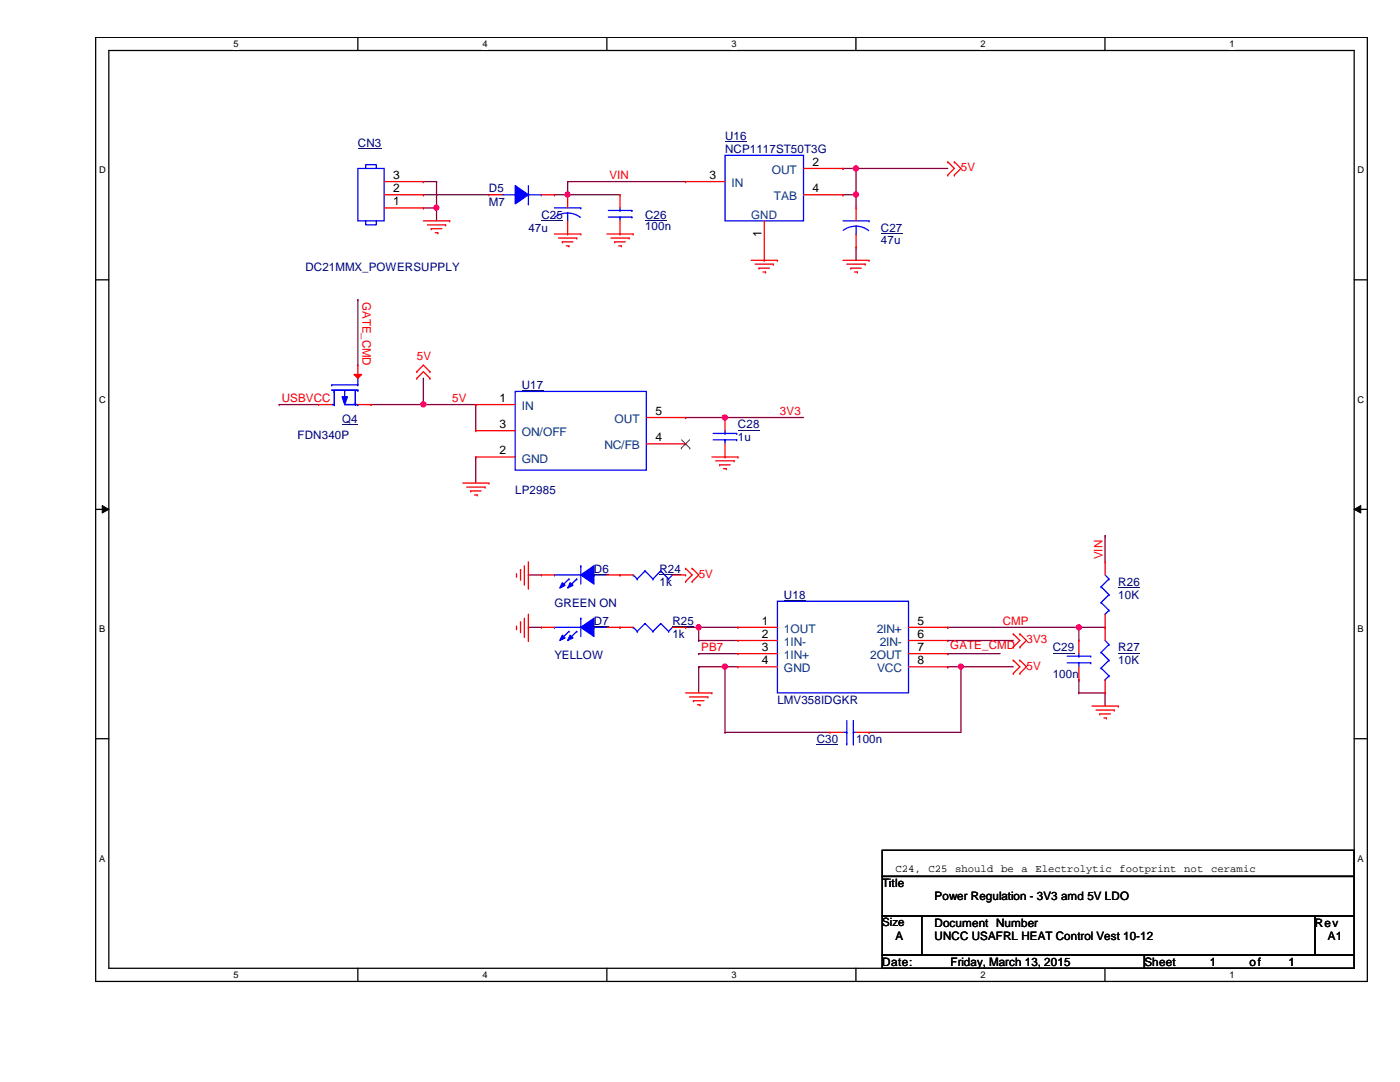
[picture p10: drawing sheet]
<svg xmlns="http://www.w3.org/2000/svg" width="279mm" height="216mm" viewBox="0 0 279 216" stroke-linecap="round" stroke-linejoin="round" font-family="sans-serif">
<path d="M19.1 7.5h253.8v188.3h-253.8zM21.7 10.1h248.6v183.1h-248.6z" fill="none" stroke="#000" stroke-width=".25"/>
<g fill="#fff">
<path d="M46.6 7.7h1v2.1h-1z"/>
<path d="M46.6 193.5h1v2.1h-1z"/>
</g>
<path d="M71.4 7.5v2.6M71.4 193.2v2.6" fill="none" stroke="#000" stroke-width=".25"/>
<g fill="#fff">
<path d="M96.3 7.7h1v2.1h-1z"/>
<path d="M96.3 193.5h1v2.1h-1z"/>
</g>
<path d="M121.1 7.5v2.6M121.1 193.2v2.6" fill="none" stroke="#000" stroke-width=".25"/>
<g fill="#fff">
<path d="M146 7.7h1v2.1h-1z"/>
<path d="M146 193.5h1v2.1h-1z"/>
</g>
<path d="M170.8 7.5v2.6M170.8 193.2v2.6" fill="none" stroke="#000" stroke-width=".25"/>
<g fill="#fff">
<path d="M195.7 7.7h1v2.1h-1z"/>
<path d="M195.7 193.5h1v2.1h-1z"/>
</g>
<path d="M220.5 7.5v2.6M220.5 193.2v2.6" fill="none" stroke="#000" stroke-width=".25"/>
<g fill="#fff">
<path d="M245.4 7.7h1v2.1h-1z"/>
<path d="M245.4 193.5h1v2.1h-1z"/>
<path d="M19.8 32.9h1.3v2.1h-1.3z"/>
<path d="M270.9 32.9h1.3v2.1h-1.3z"/>
<path d="M19.8 78.7h1.3v2.1h-1.3z"/>
<path d="M270.9 78.7h1.3v2.1h-1.3z"/>
</g>
<path d="M19.1 55.8h2.6M270.3 55.8h2.6" fill="none" stroke="#000" stroke-width=".25"/>
<g fill="#fff">
<path d="M19.8 124.5h1.2v2.1h-1.2z"/>
<path d="M270.9 124.5h1.3v2.1h-1.3z"/>
</g>
<path d="M19.1 101.6h2.6M270.3 101.6h2.6" fill="none" stroke="#000" stroke-width=".25"/>
<path d="M20.4 100.9l1.3 .7-1.3 .8zM270.3 101.6l1.3-.7v1.5z" fill="#000"/>
<path d="M20.4 100.9l1.3 .7-1.3 .8zM270.3 101.6l1.3-.7v1.5z" fill="none" stroke="#000" stroke-width=".2"/>
<g fill="#fff">
<path d="M19.8 170.3h1.2v2h-1.2z"/>
<path d="M270.9 170.3h1.3v2h-1.3z"/>
</g>
<path d="M19.1 147.4h2.6M270.3 147.4h2.6" fill="none" stroke="#000" stroke-width=".25"/>
<path d="M84.5 41.5h.1M84.5 41.5h2.6M87.1 41.5h.1M87.1 41.5v2.6" fill="none" stroke="#800040" stroke-width=".25"/>
<circle cx="87.1" cy="41.4" r=".5" fill="#f0f"/>
<circle cx="87.1" cy="41.4" r=".5" fill="none" stroke="#f0f" stroke-width=".25"/>
<path d="M84.5 36.2h.1M84.5 38.9h.1M84.5 36.2h2.6M84.5 38.9h13.1M87.1 36.2h.1M87.1 36.2v5.3M110.7 38.9h.1M110.7 38.9h13M113.3 38.9h.1" fill="none" stroke="#800040" stroke-width=".25"/>
<circle cx="113.2" cy="38.8" r=".5" fill="#f0f"/>
<circle cx="113.2" cy="38.8" r=".5" fill="none" stroke="#f0f" stroke-width=".25"/>
<path d="M113.3 36.2h.1M113.3 36.2v2.7M113.3 36.2h23.5M168.2 33.6h.1M168.2 38.9h.1M168.2 33.6h2.7M170.9 33.6h.1M170.9 33.6v5.3h-2.7" fill="none" stroke="#800040" stroke-width=".25"/>
<circle cx="170.8" cy="38.8" r=".51" fill="#f0f"/>
<circle cx="170.8" cy="38.8" r=".51" fill="none" stroke="#f0f" stroke-width=".25"/>
<path d="M170.9 33.6h.1M170.9 33.6h18.2" fill="none" stroke="#800040" stroke-width=".25"/>
<circle cx="170.8" cy="33.6" r=".51" fill="#f0f"/>
<circle cx="170.8" cy="33.6" r=".51" fill="none" stroke="#f0f" stroke-width=".25"/>
<path d="M170.9 38.9h.1M170.9 38.9v2.6M170.9 49.3h.1M170.9 49.3v2.6M105.5 114.7h.1M105.5 114.7h2.5M139.4 127.8h.1M139.4 125.2h.1M139.4 127.8h7.9M139.4 125.2v2.6" fill="none" stroke="#800040" stroke-width=".25"/>
<circle cx="139.4" cy="125.2" r=".5" fill="#f0f"/>
<circle cx="139.4" cy="125.2" r=".5" fill="none" stroke="#f0f" stroke-width=".25"/>
<path d="M105.5 125.2h.1M105.5 125.2h2.5M136.8 125.2h.1M136.8 125.2h10.5M139.4 125.2h.1M139.4 130.4h.1M139.4 133.1h.1M139.4 130.4h7.9M139.4 133.1v5.2M139.4 133.1h7.9M144.7 133.1h.1M144.7 133.1v13" fill="none" stroke="#800040" stroke-width=".25"/>
<circle cx="144.7" cy="133" r=".51" fill="#f0f"/>
<circle cx="144.7" cy="133" r=".51" fill="none" stroke="#f0f" stroke-width=".25"/>
<path d="M189.1 133.1h.1M189.1 133.1h13.1M191.8 133.1h.1M191.8 133.1v13" fill="none" stroke="#800040" stroke-width=".25"/>
<circle cx="191.7" cy="133" r=".5" fill="#f0f"/>
<circle cx="191.7" cy="133" r=".5" fill="none" stroke="#f0f" stroke-width=".25"/>
<path d="M220.6 106.9h.1M220.6 106.9v5.2M189.1 125.2h.1M189.1 125.2h26.2M220.6 138.3h.1M220.6 138.3v2.6M144.7 146.1h.1M144.7 146.1h20.9M173.4 146.1h.1M173.4 146.1h18.4" fill="none" stroke="#800040" stroke-width=".25"/>
<circle cx="215.3" cy="125.2" r=".51" fill="#f0f"/>
<circle cx="215.3" cy="125.2" r=".51" fill="none" stroke="#f0f" stroke-width=".25"/>
<g fill="none" stroke="#800040" stroke-width=".25">
<path d="M71.4 59.8h.1M71.4 59.8v13.1M84.5 75.5h.1M84.5 75.5v5.2M55.7 80.7h.1M55.7 80.7h7.9M74 80.7h.1M74 80.7h21M84.5 80.7h.1M189.1 127.8h.1M189.1 130.4h.1M189.1 127.8h13.1"/>
<path d="M189.1 130.4h10.5M215.3 138.3h.1M215.3 135.6h.1M215.3 125.2h.1M215.3 138.3h5.3M215.3 125.2v2.6M215.3 135.6v2.7M215.3 125.2h5.3"/>
</g>
<circle cx="84.5" cy="80.7" r=".51" fill="#f0f"/>
<circle cx="84.5" cy="80.7" r=".51" fill="none" stroke="#f0f" stroke-width=".25"/>
<path d="M95 80.7h.1M95 91.2h.1M95 80.7v5.2M95 91.2v5.2M136.8 83.3h.1M136.8 83.3h23.6M144.7 83.3h.1" fill="none" stroke="#800040" stroke-width=".25"/>
<circle cx="144.7" cy="83.3" r=".51" fill="#f0f"/>
<circle cx="144.7" cy="83.3" r=".51" fill="none" stroke="#f0f" stroke-width=".25"/>
<g fill="none" stroke="#f00" stroke-width=".25">
<path d="M189.1 34.9h.1M189.1 32.3h.1M189.1 32.3l1.4 1.3-1.4 1.3M190.5 34.9h.1M190.5 32.3h.1M190.5 32.3l1.3 1.3-1.3 1.3M84.5 44.1h5.2M85.3 44.9h3.6M86.1 45.6h.1M86.1 45.6h2.1M86.9 46.4h.5M87.4 46.4h.1"/>
<path d="M88.9 44.9h.1M89.7 44.1h.1M110.7 46.7h5.2M111.5 47.5h3.6M112.2 48.3h.1M112.2 48.3h2.1M113 49.1h.5M113.5 49.1h.1M115.1 47.5h.1M115.9 46.7h.1M121.1 46.7h5.3M121.9 47.5h3.7"/>
<path d="M122.7 48.3h.1M122.7 48.3h2.1M123.5 49.1h.5M124 49.1h.1M125.6 47.5h.1M126.4 46.7h.1M149.9 51.9h5.3M150.7 52.7h3.6M151.5 53.5h.1M151.5 53.5h2.1M152.3 54.3h.5M152.8 54.3h.1"/>
<path d="M154.3 52.7h.1M155.2 51.9h.1M168.2 51.9h5.2M169 52.7h3.7M169.8 53.5h.1M169.8 53.5h2.1M170.6 54.3h.5M171.1 54.3h.1M172.7 52.7h.1M173.4 51.9h.1M83.2 74.2h.1M83.2 75.5h.1"/>
<path d="M83.2 74.2l1.3-1.3 1.3 1.3M83.2 75.5l1.3-1.3 1.3 1.3M85.8 74.2h.1M85.8 75.5h.1M92.4 96.4h5.2M93.1 97.2h3.7M93.9 98h.1M93.9 98h2.1M94.7 98.8h.6M95.3 98.8h.1M96.8 97.2h.1M97.6 96.4h.1"/>
<path d="M142.1 91.2h5.2M142.8 91.9h3.7M143.6 92.8h.1M143.6 92.8h2.1M144.4 93.5h.5M144.9 93.5h.1M146.5 91.9h.1M147.3 91.2h.1M103.1 115h.1M103.1 114.5v.5M103.9 113.7h.1M103.9 113.7v2.1"/>
<path d="M104.6 116.5h.1M104.6 112.9v3.6M105.5 117.3h.1M105.5 112.1v5.2M136.8 116h.1M136.8 113.4h.1M136.8 113.4l1.3 1.3-1.3 1.3M138.1 116h.1M138.1 113.4h.1M138.1 113.4l1.3 1.3-1.3 1.3M103.1 125.4h.1M103.1 124.9v.5"/>
<path d="M103.9 124.1h.1M103.9 124.1v2.1M104.6 127h.1M104.6 123.4v3.6M105.5 127.8h.1M105.5 122.6v5.2M136.8 138.3h5.3M137.6 139.1h3.7M138.4 139.8h.1M138.4 139.8h2.1M141.3 139.1h.1M142.1 138.3h.1"/>
<path d="M202.2 134.4h.1M202.2 131.7h.1M202.2 129.1h.1M202.2 126.5h.1M202.2 131.7l1.3 1.4-1.3 1.3M202.2 126.5l1.3 1.3-1.3 1.3M203.5 134.4h.1M203.5 131.7h.1M203.5 129.1h.1M203.5 126.5h.1M203.5 131.7l1.4 1.4-1.4 1.3M203.5 126.5l1.4 1.3-1.4 1.3"/>
<path d="M139.2 140.6h.5M139.7 140.6h.1M165.6 146.1h.1M165.6 146.1h2.6M170.9 146.1h2.5M173.4 146.1h.1M217.9 140.9h5.3M218.7 141.7h3.7M219.5 142.5h.1M219.5 142.5h2.1M220.3 143.3h.5M220.8 143.3h.1"/>
<path d="M222.4 141.7h.1M223.2 140.9h.1"/>
</g>
<path d="M176.1 169.7h94.2v5.2h-94.2zM176.1 174.9h94.2v7.9h-94.2zM176.1 182.8h7.8v7.8h-7.8zM176.1 190.6h52.3v2.6h-52.3zM183.9 182.8h78.5v7.8h-78.5zM228.4 190.6h41.9v2.6h-41.9zM262.4 182.8h7.9v7.8h-7.9z" fill="none" stroke="#000" stroke-width=".25"/>
<g fill="none" stroke="#00f" stroke-width=".25">
<path d="M110.7 125.2h.1M110.7 125.2h5.2M115.9 123.4h.1M115.9 123.4v3.6M118.5 125.2h.1M118.5 125.2h2.6M168.2 146.1h.8M169 148.5h.1M169 146.1h.1M169 143.8v4.7M170.3 146.1h.1M170.3 148.5h.1"/>
<path d="M170.3 146.1h.6M170.3 143.8v4.7"/>
</g>
<path d="M163 148.6h4.3" fill="none" stroke="#000080" stroke-width=".2"/>
<path d="M115.9 125.2l2.6-1.8v3.6z" fill-rule="evenodd" fill="#00f"/>
<path d="M115.9 125.2l2.6-1.8v3.6z" fill="none" stroke="#00f" stroke-width=".25"/>
<path d="M112.2 126.7l.6 .6-1.1 .5z" fill-rule="evenodd" fill="#00f"/>
<path d="M112.2 126.7l.6 .6-1.1 .5z" fill="none" stroke="#00f" stroke-width=".25"/>
<path d="M113.8 126.7l.5 .6-1 .5z" fill-rule="evenodd" fill="#00f"/>
<g fill="none" stroke="#00f" stroke-width=".25">
<path d="M144.7 31h15.7v13.1h-15.7zM66.2 76.8h.1M66.2 77.9h5.2M66.2 76.8h5.2M66.7 78.1h.1M66.7 77.9h.1M66.7 77.9v2.8M68.8 77.9h.1M68.8 77.9v1.5M70.9 77.9v2.8M71.4 77.9h.1M71.4 76.8h.1"/>
<path d="M71.4 75.5v1.3M66.2 80.7h.5M66.7 80.7h.1M68.8 80.7h2.6M70.9 80.4h.1M70.9 80.7h.1M71.4 80.7h.1M155.2 120h26.1v18.3h-26.1zM113.5 126h.1M113.5 126l-1.5 1.5M113.8 126.7l.5 .6-1 .5zM115.1 126h.1"/>
<path d="M115.1 126l-1.6 1.5M126.4 125.2h.1M126.4 125.2l.8 .8M127.2 126h.1M128.7 124.4h.1M128.7 124.4l1.6 1.6M128.7 124.4l-1.5 1.6M130.3 126h.1M131.9 124.4h.1M131.9 124.4l1.5 1.6M131.9 124.4l-1.6 1.6M133.4 126h.1"/>
<path d="M134.2 125.2l-.8 .8"/>
</g>
<path d="M144.7 28.3h4.3M156.5 119.8h4.3M118.5 125.1h3M134.2 125.1h4.3" fill="none" stroke="#000080" stroke-width=".2"/>
<g fill="none" stroke="#f00" stroke-width=".25">
<path d="M136.8 36.2h.1M136.8 36.2h7.9M160.4 33.6h7.8M160.4 38.9h7.8M168.2 33.6h.1M168.2 38.9h.1M152.5 51.9h.1M152.5 44.1v7.8M108 125.2h.1M108 125.2h2.7M121.1 125.2h5.3M123.7 125.2h.1"/>
<path d="M134.2 125.2h2.6M136.8 125.2h.1M147.3 125.2h.1M147.3 127.8h.1M147.3 130.4h.1M147.3 133.1h.1M147.3 125.2h7.9M147.3 127.8h7.9M147.3 130.4h7.9M147.3 133.1h7.9M181.3 125.2h7.8M181.3 127.8h7.8"/>
<path d="M181.3 130.4h7.8M181.3 133.1h7.8M189.1 125.2h.1M189.1 127.8h.1M189.1 130.4h.1M189.1 133.1h.1"/>
</g>
<path d="M68.3 79.2h1l-.5 1.5z" fill="#00f"/>
<path d="M68.3 79.2h1l-.5 1.5z" fill="none" stroke="#00f" stroke-width=".25"/>
<path d="M68.3 84.8h3.1" fill="none" stroke="#000080" stroke-width=".2"/>
<path d="M70.7 74.7h1.5l-.8 .8z" fill="#f00"/>
<path d="M70.7 74.7h1.5l-.8 .8zM71.4 72.9h.1M71.4 72.9v2.6M63.6 80.7h.1M63.6 80.7h2.6M71.4 80.7h2.6M74 80.7h.1M220.6 112.1h.1M220.6 112.1v2.6M220.6 125.2h.1M220.6 122.6v2.6" fill="none" stroke="#f00" stroke-width=".25"/>
<g fill="none" stroke="#00f" stroke-width=".25">
<path d="M100.2 38.9h2.6M102.8 38.9h.1M105.5 37v3.7M105.5 38.9h2.5M108 38.9h.1M105.5 40.7h.1M219.8 117.1h.1M219.8 117.1l1.5 1.6M220.6 114.7l.7 .8M221.3 115.5h.1M221.3 118.7h.1M221.3 115.5l-1.5 1.6"/>
<path d="M221.3 118.7l-1.5 1.5M219.8 120.2h.1M219.8 120.2l1.5 1.6M220.6 122.6h.1M221.3 121.8h.1M221.3 121.8l-.7 .8"/>
</g>
<path d="M223.2 117.2h4.3" fill="none" stroke="#000080" stroke-width=".2"/>
<path d="M102.8 37l2.7 1.9-2.7 1.8z" fill-rule="evenodd" fill="#00f"/>
<g fill="none" stroke="#00f" stroke-width=".25">
<path d="M102.8 37l2.7 1.9-2.7 1.8zM110.7 114.7h.1M110.7 114.7h5.2M115.9 112.9h.1M115.9 112.9v3.6M118.5 114.7h.1M118.5 114.7h2.6M126.4 114.7h.1M126.4 114.7l.8 .8M127.2 115.5h.1M128.7 113.9h.1M128.7 113.9l1.6 1.6"/>
<path d="M128.7 113.9l-1.5 1.6M130.3 115.5h.1M131.9 113.9h.1M131.9 113.9l1.5 1.6M131.9 113.9l-1.6 1.6M133.4 115.5h.1M134.2 114.7l-.8 .8"/>
</g>
<path d="M97.6 38.7h3M131.6 114.6h4.3" fill="none" stroke="#000080" stroke-width=".2"/>
<path d="M97.6 38.9h.1M97.6 38.9h2.6M108 38.9h2.7M110.7 38.9h.1M123.7 114.7h.1M123.7 114.7h2.7M134.2 114.7h2.6M136.8 114.7h.1" fill="none" stroke="#f00" stroke-width=".25"/>
<path d="M115.9 114.7l2.6-1.8v3.6z" fill-rule="evenodd" fill="#00f"/>
<path d="M115.9 114.7l2.6-1.8v3.6z" fill="none" stroke="#00f" stroke-width=".25"/>
<path d="M112.2 116.3l.6 .5-1.1 .5z" fill-rule="evenodd" fill="#00f"/>
<path d="M112.2 116.3l.6 .5-1.1 .5z" fill="none" stroke="#00f" stroke-width=".25"/>
<path d="M113.8 116.3l.5 .5-1 .5z" fill-rule="evenodd" fill="#00f"/>
<g fill="none" stroke="#00f" stroke-width=".25">
<path d="M71.4 33.6h5.3v10.5h-5.3zM73 33.6v-.7h2.1v.7M73 44.1v.8h2.1v-.8M110.7 41.5h5.2M113.3 44.1h.1M113.3 42.5l1.3 .2 1.2 .7M113.3 42.5l-1.1 .1-1.5 .7M113.3 42.5v1.6M115.9 41.5h.1M121.4 43.3h4.7M121.4 42h4.7M123.7 42h.1"/>
<path d="M123.7 43.3h.1M123.7 41.5v.5M123.7 43.3v.8M126.1 43.3h.1M126.1 42h.1M168.2 44.1h5.2M170.9 46.7h.1M170.9 45.1l.5 .1a3.9 3.9 0 0 1 2 .8M170.9 45.1l-1.2 .2-1.4 .7M170.9 45.1v1.6M173.4 44.1h.1M102.8 78.1h26.2v15.7h-26.2z"/>
<path d="M142.3 87.8h4.7M142.3 86.5h4.7M144.7 86.5h.1M144.7 87.8h.1M144.7 85.9v.6M144.7 87.8v.8M147 87.8h.1M147 86.5h.1M113.5 115.5h.1M113.5 115.5l-1.5 1.6M113.8 116.3l.5 .5-1 .5zM115.1 115.5h.1"/>
<path d="M115.1 115.5l-1.6 1.6M213 132.2h4.7M213 130.9h4.7M215.3 130.9h.1M215.3 132.2h.1M215.3 130.4v.5M215.3 132.2v.9M217.7 132.2h.1M217.7 130.9h.1M219.8 130.2h.1M219.8 133.3h.1M219.8 130.2l1.5 1.5"/>
<path d="M219.8 133.3l1.5 1.6M220.6 135.6h.1M220.6 127.8l.7 .8M221.3 128.6h.1M221.3 131.7h.1M221.3 134.9h.1M221.3 128.6l-1.5 1.6M221.3 131.7l-1.5 1.6M221.3 134.9l-.7 .7"/>
</g>
<path d="M71.4 29.6h4.7M108 44h4.4M128.7 44h4.4M175.8 46.6h4.3M104.1 78h4.4M147.3 85.8h4.3M118.5 114.6h3M210.1 130.3h4.3M223.2 130.3h4.3" fill="none" stroke="#000080" stroke-width=".2"/>
<g fill="none" stroke="#f00" stroke-width=".25">
<path d="M76.7 38.9h7.8M76.7 36.2h7.8M84.5 38.9h.1M84.5 36.2h.1M113.3 38.9h.1M113.3 38.9v2.6M123.7 38.9h.1M123.7 38.9v2.6M76.7 41.5h7.8M84.5 41.5h.1M113.3 46.7h.1M113.3 44.1v2.6"/>
<path d="M123.7 46.7h.1M123.7 44.1v2.6M170.9 41.5h.1M170.9 49.3h.1M170.9 41.5v2.6M170.9 46.7v2.6M95 80.7h.1M95 91.2h.1M95 85.9h.1M95 80.7h7.8M95 91.2h7.8M95 85.9h7.8"/>
<path d="M129 88.6h7.8M129 83.3h7.8M136.8 88.6h.1M136.8 83.3h.1M144.7 83.3h.1M144.7 91.2h.1M144.7 83.3v2.6M144.7 88.6v2.6M108 114.7h.1M108 114.7h2.7M121.1 114.7h2.6M123.7 114.7h.1"/>
<path d="M215.3 127.8h.1M215.3 135.6h.1M215.3 127.8v2.6M215.3 133.1v2.5M220.6 125.2h.1M220.6 138.3h.1M220.6 125.2v2.6M220.6 135.6v2.7"/>
</g>
<path d="M136 89.4h.1M136 87.8l1.7 1.6M137.6 87.8l-1.6 1.6M137.7 89.4h.1" fill="none" stroke="#804000" stroke-width=".2"/>
<circle cx="87.1" cy="41.4" r=".5" fill="#f0f"/>
<circle cx="87.1" cy="41.4" r=".5" fill="none" stroke="#f0f" stroke-width=".25"/>
<circle cx="113.2" cy="38.8" r=".5" fill="#f0f"/>
<circle cx="113.2" cy="38.8" r=".5" fill="none" stroke="#f0f" stroke-width=".25"/>
<circle cx="170.8" cy="38.8" r=".51" fill="#f0f"/>
<circle cx="170.8" cy="38.8" r=".51" fill="none" stroke="#f0f" stroke-width=".25"/>
<circle cx="170.8" cy="33.6" r=".51" fill="#f0f"/>
<circle cx="170.8" cy="33.6" r=".51" fill="none" stroke="#f0f" stroke-width=".25"/>
<circle cx="139.4" cy="125.2" r=".5" fill="#f0f"/>
<circle cx="139.4" cy="125.2" r=".5" fill="none" stroke="#f0f" stroke-width=".25"/>
<circle cx="144.7" cy="133" r=".51" fill="#f0f"/>
<circle cx="144.7" cy="133" r=".51" fill="none" stroke="#f0f" stroke-width=".25"/>
<circle cx="191.7" cy="133" r=".5" fill="#f0f"/>
<circle cx="191.7" cy="133" r=".5" fill="none" stroke="#f0f" stroke-width=".25"/>
<circle cx="215.3" cy="125.2" r=".51" fill="#f0f"/>
<circle cx="215.3" cy="125.2" r=".51" fill="none" stroke="#f0f" stroke-width=".25"/>
<circle cx="84.5" cy="80.7" r=".51" fill="#f0f"/>
<circle cx="84.5" cy="80.7" r=".51" fill="none" stroke="#f0f" stroke-width=".25"/>
<circle cx="144.7" cy="83.3" r=".51" fill="#f0f"/>
<circle cx="144.7" cy="83.3" r=".51" fill="none" stroke="#f0f" stroke-width=".25"/>
<g font-size="2.4">
<text x="78.5" y="35.7">3</text>
<text x="141.6" y="35.7">3</text>
<text x="162.2" y="33.1">2</text>
<text x="78.5" y="40.9">1</text>
<text x="78.5" y="38.3">2</text>
<text x="162.2" y="38.3">4</text>
<text x="152" y="47.2" transform="rotate(-90 152 47.2)">1</text>
<text x="99.7" y="80.2">1</text>
<text x="130.8" y="82.8">5</text>
<text x="99.7" y="85.4">3</text>
<text x="130.8" y="88">4</text>
<text x="99.7" y="90.6">2</text>
<text x="152" y="124.6">1</text>
<text x="183.1" y="124.6">5</text>
<text x="152" y="127.3">2</text>
<text x="152" y="129.9">3</text>
<text x="183.1" y="127.3">6</text>
<text x="183.1" y="129.9">7</text>
<text x="152" y="132.5">4</text>
<text x="183.1" y="132.5">8</text>
</g>
<g font-size="2.4" fill="#004080">
<text x="154" y="34.7">OUT</text>
<text x="146" y="37.3">IN</text>
<text x="154.4" y="40">TAB</text>
<text x="104.1" y="81.8">IN</text>
<text x="104.1" y="87">ON/OFF</text>
<text x="120.6" y="89.7">NC/FB</text>
<text x="122.6" y="84.4">OUT</text>
<text x="104.1" y="92.3">GND</text>
<text x="156.5" y="126.3">1OUT</text>
<text x="156.5" y="128.9">1IN-</text>
<text x="156.5" y="131.5">1IN+</text>
<text x="173.7" y="131.5">2OUT</text>
<text x="175" y="126.3">2IN+</text>
<text x="175.6" y="128.9">2IN-</text>
<text x="156.5" y="134.2">GND</text>
<text x="175" y="134.2">VCC</text>
</g>
<g font-size="2.3" fill="#000080">
<text x="71.4" y="29.3">CN3</text>
<text x="144.7" y="27.9">U16</text>
<text x="144.7" y="30.6">NCP1117ST50T3G</text>
<text x="97.6" y="38.4">D5</text>
<text x="97.6" y="41">M7</text>
<text x="105.5" y="46.2">47u</text>
<text x="108" y="43.6">C25</text>
<text x="128.7" y="43.6">C26</text>
<text x="128.7" y="46">100n</text>
<text x="175.8" y="46.2">C27</text>
<text x="175.8" y="48.6">47u</text>
<text x="61" y="54.1">DC21MMX_POWERSUPPLY</text>
<text x="104.1" y="77.6">U17</text>
<text x="59.4" y="87.6">FDN340P</text>
<text x="68.3" y="84.5">Q4</text>
<text x="147.3" y="85.5">C28</text>
<text x="147.3" y="88.1">1u</text>
<text x="102.8" y="98.6">LP2985</text>
<text x="118.5" y="114.3">D6</text>
<text x="131.6" y="114.3">R24</text>
<text x="131.6" y="116.9">1k</text>
<text x="156.5" y="119.5">U18</text>
<text x="223.2" y="116.9">R26</text>
<text x="223.2" y="119.5">10K</text>
<text x="110.7" y="121.1">GREEN ON</text>
<text x="118.5" y="124.7">D7</text>
<text x="134.2" y="124.7">R25</text>
<text x="110.7" y="131.5">YELLOW</text>
<text x="134.2" y="127.3">1k</text>
<text x="210.1" y="130">C29</text>
<text x="223.2" y="130">R27</text>
<text x="210.1" y="135.2">100n</text>
<text x="223.2" y="132.6">10K</text>
<text x="155.2" y="140.4">LMV358IDGKR</text>
<text x="163" y="148.3">C30</text>
<text x="170.9" y="148.3">100n</text>
</g>
<g font-size="2.3" fill="#f00">
<text x="121.6" y="35.7">VIN</text>
<text x="191.8" y="34.2">5V</text>
<text x="72.3" y="60.3" transform="rotate(90 72.3 60.3)">GATE_CMD</text>
<text x="83.2" y="71.9">5V</text>
<text x="56.2" y="80.2">USBVCC</text>
<text x="90.3" y="80.2">5V</text>
<text x="155.7" y="82.8">3V3</text>
<text x="220" y="111.6" transform="rotate(-90 220 111.6)">VIN</text>
<text x="139.4" y="115.3">5V</text>
<text x="200.1" y="124.7">CMP</text>
<text x="140" y="129.9">PB7</text>
<text x="189.7" y="129.5">GATE_CMD</text>
<text x="204.9" y="128.4">3V3</text>
<text x="204.9" y="133.6">5V</text>
</g>
<text font-size="2.3" fill="#004080" x="149.9" y="43.6">GND</text>
<g font-size="2.3">
<text x="176.1" y="177">Title</text>
<text x="186.5" y="179.7">Power Regulation - 3V3 amd 5V LDO</text>
<text x="176.1" y="184.8">Size</text>
<text x="186.5" y="184.9">Document Number</text>
<text x="262.4" y="184.9">Rev</text>
<text x="178.7" y="187.5">A</text>
<text x="186.5" y="187.5">UNCC USAFRL HEAT Control Vest 10-12</text>
<text x="265" y="187.5">A1</text>
<text x="176.1" y="192.7">Date:</text>
<text x="189.7" y="192.7">Friday, March 13, 2015</text>
<text x="228.4" y="192.7">Sheet</text>
<text x="241.5" y="192.7">1</text>
<text x="249.3" y="192.7">o f</text>
<text x="257.2" y="192.7">1</text>
</g>
<g font-size="2.1">
<text x="178.7" y="173.9">C24,</text>
<text x="185.3" y="173.9">C25</text>
<text x="190.6" y="173.9">should</text>
<text x="199.8" y="173.9">be</text>
<text x="203.8" y="173.9">a</text>
<text x="206.6" y="173.9">Electrolytic</text>
<text x="223.4" y="173.9">footprint</text>
<text x="236.3" y="173.9">not</text>
<text x="241.7" y="173.9">ceramic</text>
</g>
<g font-size="1.9">
<text x="46.6" y="9.4">5</text>
<text x="96.3" y="9.4">4</text>
<text x="146" y="9.4">3</text>
<text x="195.7" y="9.4">2</text>
<text x="245.4" y="9.4">1</text>
<text x="19.8" y="34.6">D</text>
<text x="270.9" y="34.6">D</text>
<text x="19.8" y="80.3">C</text>
<text x="270.9" y="80.3">C</text>
<text x="19.8" y="126.2">B</text>
<text x="270.9" y="126.2">B</text>
<text x="19.8" y="171.9">A</text>
<text x="270.9" y="171.9">A</text>
<text x="46.6" y="195.2">5</text>
<text x="96.3" y="195.2">4</text>
<text x="146" y="195.2">3</text>
<text x="195.7" y="195.2">2</text>
<text x="245.4" y="195.2">1</text>
</g>
</svg>
